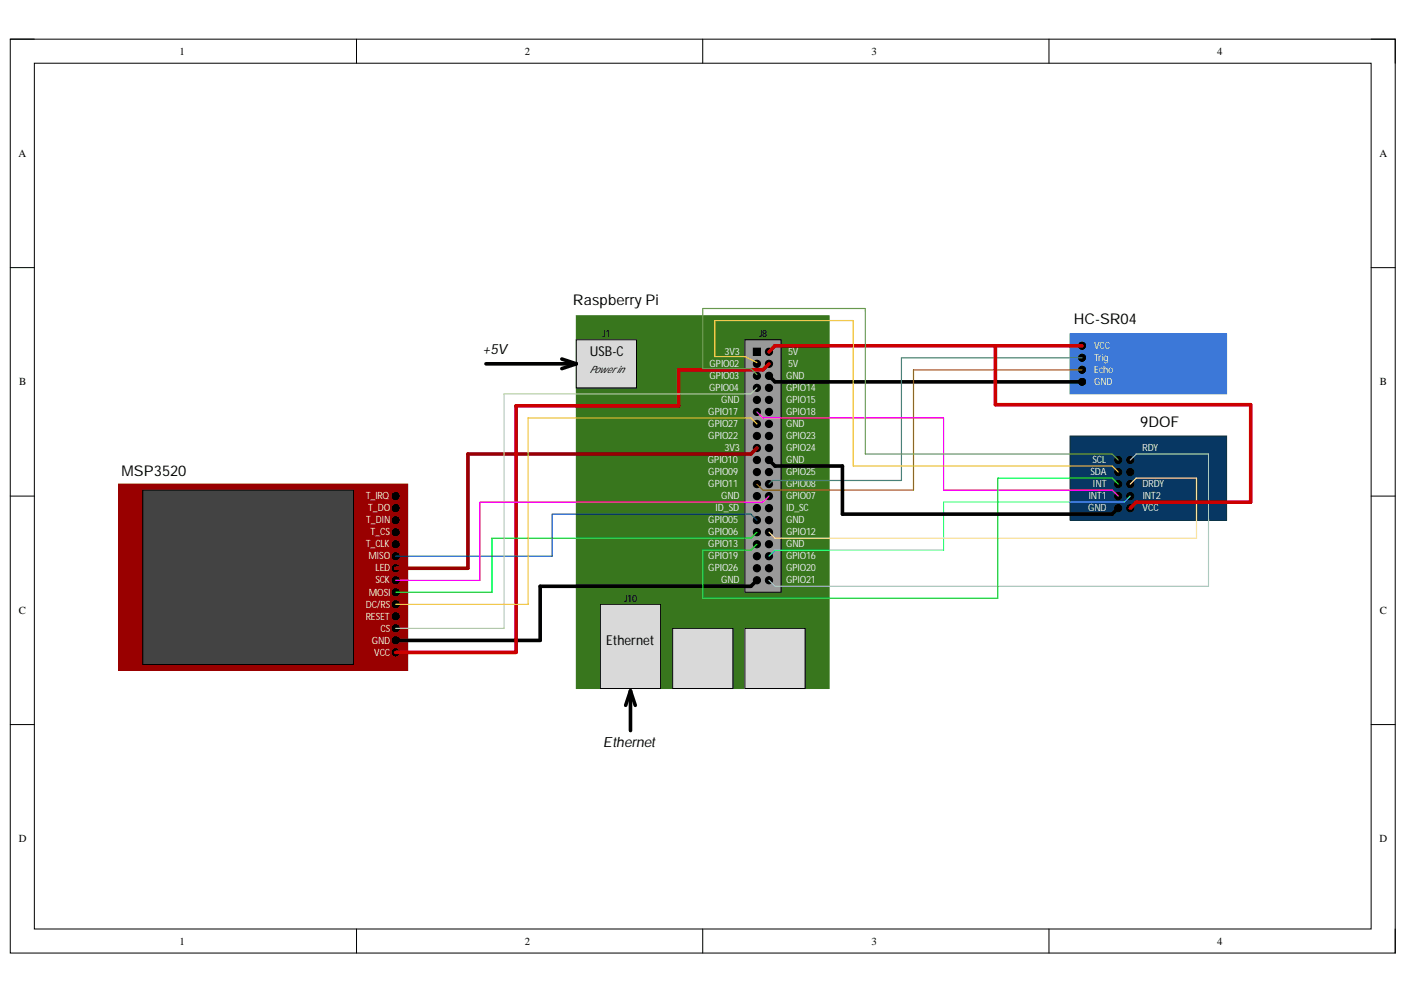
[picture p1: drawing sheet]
<svg xmlns="http://www.w3.org/2000/svg" width="297mm" height="210mm" viewBox="0 0 297 210" stroke-linecap="round" stroke-linejoin="round" font-family="sans-serif">
<path d="M2.2 8.3h292.4v193h-292.4z" fill="none" stroke="#000" stroke-width=".21"/>
<path d="M7.3 13.4h282.2v182.8h-282.2z" fill-rule="evenodd" fill="#fff"/>
<g fill="none" stroke="#000" stroke-width=".21">
<path d="M2.2 8.3h5.1M7.3 13.4h282.2v182.8h-282.2zM75.3 8.3v5M148.4 8.3v5M221.5 8.3v5.1M289.5 8.3h5.1v5.1M2.2 56.5h5.1M289.5 56.5h5.1M2.2 104.8h5.1M289.5 104.8h5.1M2.2 153h5.1M289.5 153h5.1"/>
<path d="M75.3 196.2v5.1M148.4 196.2v5.1M221.5 196.2v5.1M294.6 196.2v5.1"/>
</g>
<path d="M121.7 66.7h53.4v78.7h-53.4z" fill-rule="evenodd" fill="#38761d"/>
<path d="M121.7 66.7h53.4v78.7h-53.4z" fill="none" stroke="#38761d" stroke-width=".21"/>
<path d="M157.3 71.7h7.6v53.4h-7.6z" fill-rule="evenodd" fill="#999"/>
<g fill="none" stroke="#000" stroke-width=".21">
<path d="M157.3 71.7h7.6v53.4h-7.6zM159 73.5h1.6v1.5h-1.6z"/>
<circle cx="159.8" cy="76.8" r=".76"/>
<circle cx="159.8" cy="79.4" r=".76"/>
<circle cx="162.3" cy="76.8" r=".76"/>
<circle cx="162.3" cy="74.3" r=".76"/>
<circle cx="162.3" cy="79.4" r=".76"/>
<circle cx="159.8" cy="84.4" r=".76"/>
<circle cx="159.8" cy="89.5" r=".76"/>
<circle cx="159.8" cy="87" r=".76"/>
<circle cx="159.8" cy="81.9" r=".76"/>
<circle cx="159.8" cy="99.7" r=".76"/>
<circle cx="159.8" cy="97.1" r=".76"/>
<circle cx="159.8" cy="94.6" r=".76"/>
<circle cx="159.8" cy="92.1" r=".76"/>
<circle cx="162.3" cy="84.4" r=".76"/>
<circle cx="162.3" cy="89.5" r=".76"/>
<circle cx="162.3" cy="87" r=".76"/>
<circle cx="162.3" cy="81.9" r=".76"/>
<circle cx="162.3" cy="99.7" r=".76"/>
<circle cx="162.3" cy="97.1" r=".76"/>
<circle cx="162.3" cy="94.6" r=".76"/>
<circle cx="162.3" cy="92.1" r=".76"/>
<circle cx="159.8" cy="117.5" r=".76"/>
<circle cx="159.8" cy="120" r=".76"/>
<circle cx="159.8" cy="112.4" r=".76"/>
<circle cx="159.8" cy="109.8" r=".76"/>
<circle cx="159.8" cy="114.9" r=".76"/>
<circle cx="159.8" cy="104.8" r=".76"/>
<circle cx="159.8" cy="107.3" r=".76"/>
<circle cx="159.8" cy="102.2" r=".76"/>
<circle cx="162.3" cy="117.5" r=".76"/>
<circle cx="162.3" cy="120" r=".76"/>
<circle cx="162.3" cy="112.4" r=".76"/>
<circle cx="162.3" cy="109.8" r=".76"/>
<circle cx="162.3" cy="114.9" r=".76"/>
<circle cx="162.3" cy="104.8" r=".76"/>
<circle cx="162.3" cy="107.3" r=".76"/>
<circle cx="162.3" cy="102.2" r=".76"/>
<circle cx="159.8" cy="122.5" r=".76"/>
<circle cx="162.3" cy="122.5" r=".76"/>
</g>
<g fill="#000">
<circle cx="159.8" cy="76.8" r=".76"/>
<circle cx="159.8" cy="79.4" r=".76"/>
<circle cx="162.3" cy="76.8" r=".76"/>
<circle cx="162.3" cy="74.3" r=".76"/>
<circle cx="162.3" cy="79.4" r=".76"/>
<circle cx="159.8" cy="84.4" r=".76"/>
<circle cx="159.8" cy="89.5" r=".76"/>
<circle cx="159.8" cy="87" r=".76"/>
<circle cx="159.8" cy="81.9" r=".76"/>
<circle cx="159.8" cy="99.7" r=".76"/>
<circle cx="159.8" cy="97.1" r=".76"/>
<circle cx="159.8" cy="94.6" r=".76"/>
<circle cx="159.8" cy="92.1" r=".76"/>
<circle cx="162.3" cy="84.4" r=".76"/>
<circle cx="162.3" cy="89.5" r=".76"/>
<circle cx="162.3" cy="87" r=".76"/>
<circle cx="162.3" cy="81.9" r=".76"/>
<circle cx="162.3" cy="99.7" r=".76"/>
<circle cx="162.3" cy="97.1" r=".76"/>
<circle cx="162.3" cy="94.6" r=".76"/>
<circle cx="162.3" cy="92.1" r=".76"/>
<circle cx="159.8" cy="117.5" r=".76"/>
<circle cx="159.8" cy="120" r=".76"/>
<circle cx="159.8" cy="112.4" r=".76"/>
<circle cx="159.8" cy="109.8" r=".76"/>
<circle cx="159.8" cy="114.9" r=".76"/>
<circle cx="159.8" cy="104.8" r=".76"/>
<circle cx="159.8" cy="107.3" r=".76"/>
<circle cx="159.8" cy="102.2" r=".76"/>
<circle cx="162.3" cy="117.5" r=".76"/>
<circle cx="162.3" cy="120" r=".76"/>
<circle cx="162.3" cy="112.4" r=".76"/>
<circle cx="162.3" cy="109.8" r=".76"/>
<circle cx="162.3" cy="114.9" r=".76"/>
<circle cx="162.3" cy="104.8" r=".76"/>
<circle cx="162.3" cy="107.3" r=".76"/>
<circle cx="162.3" cy="102.2" r=".76"/>
<circle cx="159.8" cy="122.5" r=".76"/>
<circle cx="162.3" cy="122.5" r=".76"/>
</g>
<path d="M159 73.5h1.6v1.5h-1.6z" fill-rule="evenodd" fill="#000"/>
<path d="M121.7 71.7h12.7v10.2h-12.7z" fill-rule="evenodd" fill="#d9d9d9"/>
<path d="M121.7 71.7h12.7v10.2h-12.7z" fill="none" stroke="#000" stroke-width=".21"/>
<path d="M126.7 127.6h12.8v17.8h-12.8z" fill-rule="evenodd" fill="#d9d9d9"/>
<path d="M126.7 127.6h12.8v17.8h-12.8z" fill="none" stroke="#000" stroke-width=".21"/>
<path d="M142 132.7h12.7v12.7h-12.7z" fill-rule="evenodd" fill="#d9d9d9"/>
<path d="M142 132.7h12.7v12.7h-12.7z" fill="none" stroke="#000" stroke-width=".21"/>
<path d="M157.3 132.7h12.7v12.7h-12.7z" fill-rule="evenodd" fill="#d9d9d9"/>
<path d="M157.3 132.7h12.7v12.7h-12.7z" fill="none" stroke="#000" stroke-width=".21"/>
<path d="M102.6 76.8h19.1M118.6 75.8l3.1 1M121.7 76.8l-3.1 1M133.1 145.9v8.4M133.1 145.9l-1 3M133.1 145.9l1 3" fill="none" stroke="#000" stroke-width=".76"/>
<path d="M25.1 102.2h61v39.4h-61z" fill-rule="evenodd" fill="#900"/>
<path d="M25.1 102.2h61v39.4h-61z" fill="none" stroke="#900" stroke-width=".21"/>
<path d="M30.1 103.5h44.5v36.8h-44.5z" fill-rule="evenodd" fill="#434343"/>
<g fill="none" stroke="#000" stroke-width=".21">
<path d="M30.1 103.5h44.5v36.8h-44.5z"/>
<circle cx="83.5" cy="117.5" r=".76"/>
<circle cx="83.5" cy="120" r=".76"/>
<circle cx="83.5" cy="112.4" r=".76"/>
<circle cx="83.5" cy="109.8" r=".76"/>
<circle cx="83.5" cy="114.9" r=".76"/>
<circle cx="83.5" cy="104.8" r=".76"/>
<circle cx="83.5" cy="107.3" r=".76"/>
<circle cx="83.5" cy="132.7" r=".76"/>
<circle cx="83.5" cy="122.5" r=".76"/>
<circle cx="83.5" cy="127.6" r=".76"/>
<circle cx="83.5" cy="125.1" r=".76"/>
<circle cx="83.5" cy="130.2" r=".76"/>
<circle cx="83.5" cy="135.2" r=".76"/>
<circle cx="83.5" cy="137.8" r=".76"/>
</g>
<g fill="#000">
<circle cx="83.5" cy="117.5" r=".76"/>
<circle cx="83.5" cy="120" r=".76"/>
<circle cx="83.5" cy="112.4" r=".76"/>
<circle cx="83.5" cy="109.8" r=".76"/>
<circle cx="83.5" cy="114.9" r=".76"/>
<circle cx="83.5" cy="104.8" r=".76"/>
<circle cx="83.5" cy="107.3" r=".76"/>
<circle cx="83.5" cy="132.7" r=".76"/>
<circle cx="83.5" cy="122.5" r=".76"/>
<circle cx="83.5" cy="127.6" r=".76"/>
<circle cx="83.5" cy="125.1" r=".76"/>
<circle cx="83.5" cy="130.2" r=".76"/>
<circle cx="83.5" cy="135.2" r=".76"/>
<circle cx="83.5" cy="137.8" r=".76"/>
</g>
<path d="M159.8 94.6l-1.3 1.3h-59.7v24.1h-15.3" fill="none" stroke="#900" stroke-width=".76"/>
<path d="M159.8 122.5l-1.3 1.3h-44.5v11.4h-30.5" fill="none" stroke="#000" stroke-width=".76"/>
<path d="M162.3 76.8l-1.2 1.3h-17.8v7.6h-34.3v52.1h-25.5" fill="none" stroke="#c00" stroke-width=".76"/>
<path d="M159.8 112.4l-1.3 1.3h-54.6v11.4h-20.4" fill="none" stroke="#0f0" stroke-width=".25"/>
<path d="M159.8 109.8l-1.3-1.2h-41.9v8.9h-33.1" fill="none" stroke="#0b5394" stroke-width=".25"/>
<path d="M159.8 81.9l-1.3 1.3h-52.1v49.5h-22.9" fill="none" stroke="#b6d7a8" stroke-width=".25"/>
<path d="M159.8 89.5l-1.3-1.2h-47v39.3h-28" fill="none" stroke="#f1c232" stroke-width=".25"/>
<path d="M225.9 70.5h33.1v12.7h-33.1z" fill-rule="evenodd" fill="#3c78d8"/>
<path d="M225.9 70.5h33.1v12.7h-33.1z" fill="none" stroke="#3c78d8" stroke-width=".21"/>
<g fill="#000">
<circle cx="228.4" cy="75.6" r=".76"/>
<circle cx="228.4" cy="73" r=".76"/>
<circle cx="228.4" cy="78.1" r=".76"/>
<circle cx="228.4" cy="80.6" r=".76"/>
</g>
<g fill="none" stroke="#000" stroke-width=".21">
<circle cx="228.4" cy="75.6" r=".76"/>
<circle cx="228.4" cy="73" r=".76"/>
<circle cx="228.4" cy="78.1" r=".76"/>
<circle cx="228.4" cy="80.6" r=".76"/>
</g>
<path d="M162.3 79.4l1.3 1.2h64.8" fill="none" stroke="#000" stroke-width=".76"/>
<path d="M228.4 73h-64.8l-1.3 1.3" fill="none" stroke="#c00" stroke-width=".76"/>
<path d="M228.4 75.6h-38.1v25.9h-27.2l-.8 .7" fill="none" stroke="#45818e" stroke-width=".25"/>
<path d="M228.4 78.1h-35.5v25.4h-31.8l-1.3-1.3" fill="none" stroke="#b45f06" stroke-width=".25"/>
<path d="M162.3 104.8l-1.2 1.2h-59.8v16.5h-17.8" fill="none" stroke="#f0f" stroke-width=".25"/>
<path d="M225.9 92.1h33.1v17.7h-33.1z" fill-rule="evenodd" fill="#073763"/>
<path d="M225.9 92.1h33.1v17.7h-33.1z" fill="none" stroke="#0c343d" stroke-width=".21"/>
<g fill="#000">
<circle cx="236.1" cy="97.1" r=".76"/>
<circle cx="236.1" cy="99.7" r=".76"/>
<circle cx="238.6" cy="97.1" r=".76"/>
<circle cx="238.6" cy="99.7" r=".76"/>
<circle cx="236.1" cy="102.2" r=".76"/>
<circle cx="236.1" cy="107.3" r=".76"/>
<circle cx="236.1" cy="104.8" r=".76"/>
<circle cx="238.6" cy="102.2" r=".76"/>
<circle cx="238.6" cy="107.3" r=".76"/>
<circle cx="238.6" cy="104.8" r=".76"/>
</g>
<g fill="none" stroke="#000" stroke-width=".21">
<circle cx="236.1" cy="97.1" r=".76"/>
<circle cx="236.1" cy="99.7" r=".76"/>
<circle cx="238.6" cy="97.1" r=".76"/>
<circle cx="238.6" cy="99.7" r=".76"/>
<circle cx="236.1" cy="102.2" r=".76"/>
<circle cx="236.1" cy="107.3" r=".76"/>
<circle cx="236.1" cy="104.8" r=".76"/>
<circle cx="238.6" cy="102.2" r=".76"/>
<circle cx="238.6" cy="107.3" r=".76"/>
<circle cx="238.6" cy="104.8" r=".76"/>
</g>
<path d="M238.6 97.1l1.3-1.2h15.2v27.9h-91.5l-1.3-1.3" fill="none" stroke="#a2c4c9" stroke-width=".25"/>
<path d="M159.8 87l1.3 1.3h38.1v15.2h35.6l1.3 1.3" fill="none" stroke="#f0f" stroke-width=".25"/>
<path d="M163.6 116.2l-1.3 1.3M238.6 104.8l-1.3 1.2h-38.1v10.2h-35.6" fill="none" stroke="#0ff" stroke-width=".25"/>
<path d="M238.6 102.2l1.3-1.2h12.7v12.7h-89l-1.3-1.3" fill="none" stroke="#ffe599" stroke-width=".25"/>
<path d="M236.1 102.2l-1.3-1.2h-24.2v25.3h-62.2v-10.1h10.1l1.3-1.3" fill="none" stroke="#0f0" stroke-width=".25"/>
<path d="M210.1 73v12.5h53.9v20.5h-24.1l-1.3 1.3" fill="none" stroke="#c00" stroke-width=".76"/>
<path d="M162.3 97.1l1.3 1.3h14.3v10.2h56.9l1.3-1.3" fill="none" stroke="#000" stroke-width=".76"/>
<path d="M159.8 79.1l-1.3-1.3h-10.1v-12.7h34.3v30.8h52.1l1.3 1.2" fill="none" stroke="#6aa84f" stroke-width=".25"/>
<path d="M150.9 67.7v7.6h6.4l2.5 1.3M150.9 67.7h29.2v30.7h54.7l1.3 1.3" fill="none" stroke="#f1c232" stroke-width=".25"/>
<g font-size="3.1">
<text x="121" y="64.5">Raspberry Pi</text>
<text x="226.7" y="68.5">HC-SR04</text>
<text x="240.7" y="90.1">9DOF</text>
<text x="25.6" y="100.5">MSP3520</text>
</g>
<g font-size="3">
<text x="101.8" y="74.8">+5V</text>
<text x="127.3" y="157.8">Ethernet</text>
</g>
<g font-size="2.9">
<text x="124.5" y="75.3">USB-C</text>
<text x="128" y="136.2">Ethernet</text>
</g>
<g font-size="2.3">
<text x="37.9" y="11.6">1</text>
<text x="110.8" y="11.6">2</text>
<text x="184" y="11.6">3</text>
<text x="257" y="11.6">4</text>
<text x="3.9" y="33.1">A</text>
<text x="291.2" y="33.1">A</text>
<text x="4.1" y="81.4">B</text>
<text x="291.3" y="81.4">B</text>
<text x="4" y="129.6">C</text>
<text x="291.3" y="129.6">C</text>
<text x="4" y="177.8">D</text>
<text x="291.2" y="177.8">D</text>
<text x="37.9" y="199.5">1</text>
<text x="110.8" y="199.5">2</text>
<text x="184" y="199.5">3</text>
<text x="257" y="199.5">4</text>
</g>
<g font-size="2.1">
<text x="127.2" y="71.1">J1</text>
<text x="160.3" y="71.1">J8</text>
<text x="124.4" y="78.7">Powerin</text>
<text x="131.8" y="127.1">J10</text>
</g>
<g font-size="2.1" fill="#efefef">
<text x="149.8" y="77.5">GPIO02</text>
<text x="152.9" y="74.9">3V3</text>
<text x="166.4" y="74.9">5V</text>
<text x="166.4" y="77.5">5V</text>
<text x="231" y="73.7">VCC</text>
<text x="231" y="76.2">Trig</text>
<text x="149.7" y="82.6">GPIO04</text>
<text x="149.8" y="80">GPIO03</text>
<text x="165.9" y="80">GND</text>
<text x="165.9" y="82.6">GPIO14</text>
<text x="231" y="78.7">Echo</text>
<text x="231" y="81.4">GND</text>
<text x="149.5" y="87.7">GPIO17</text>
<text x="152.2" y="85.2">GND</text>
<text x="165.9" y="85.2">GPIO15</text>
<text x="165.9" y="87.7">GPIO18</text>
<text x="149.5" y="90.2">GPIO27</text>
<text x="149.5" y="92.8">GPIO22</text>
<text x="152.9" y="95.3">3V3</text>
<text x="165.9" y="90.2">GND</text>
<text x="165.9" y="92.8">GPIO23</text>
<text x="165.9" y="95.3">GPIO24</text>
<text x="241.2" y="95.3">RDY</text>
<text x="149.5" y="97.8">GPIO10</text>
<text x="149.5" y="100.4">GPIO09</text>
<text x="165.9" y="97.8">GND</text>
<text x="165.9" y="100.4">GPIO25</text>
<text x="230.2" y="100.4">SDA</text>
<text x="230.7" y="97.8">SCL</text>
<text x="77.2" y="105.4">T_IRQ</text>
<text x="77.7" y="108">T_DO</text>
<text x="149.5" y="102.9">GPIO11</text>
<text x="151.1" y="108">ID_SD</text>
<text x="152.2" y="105.4">GND</text>
<text x="165.9" y="102.9">GPIO08</text>
<text x="165.9" y="105.4">GPIO07</text>
<text x="165.9" y="108">ID_SC</text>
<text x="229.7" y="108">GND</text>
<text x="229.8" y="105.4">INT1</text>
<text x="230.7" y="102.9">INT</text>
<text x="241.2" y="108">VCC</text>
<text x="241.2" y="102.9">DRDY</text>
<text x="241.2" y="105.4">INT2</text>
<text x="77.3" y="110.5">T_DIN</text>
<text x="78.2" y="113">T_CS</text>
<text x="149.5" y="110.5">GPIO05</text>
<text x="149.5" y="113">GPIO06</text>
<text x="165.9" y="110.5">GND</text>
<text x="165.9" y="113">GPIO12</text>
<text x="77.2" y="115.6">T_CLK</text>
<text x="77.8" y="118.1">MISO</text>
<text x="149.5" y="115.6">GPIO13</text>
<text x="149.5" y="118.1">GPIO19</text>
<text x="165.9" y="115.6">GND</text>
<text x="165.9" y="118.1">GPIO16</text>
<text x="77.9" y="125.8">MOSI</text>
<text x="79.3" y="123.2">SCK</text>
<text x="79.3" y="120.6">LED</text>
<text x="149.5" y="120.6">GPIO26</text>
<text x="152.2" y="123.2">GND</text>
<text x="165.9" y="120.6">GPIO20</text>
<text x="165.9" y="123.2">GPIO21</text>
<text x="77.2" y="130.9">RESET</text>
<text x="77.2" y="128.3">DC/RS</text>
<text x="78.5" y="135.9">GND</text>
<text x="80.4" y="133.4">CS</text>
<text x="79" y="138.5">VCC</text>
</g>
</svg>
